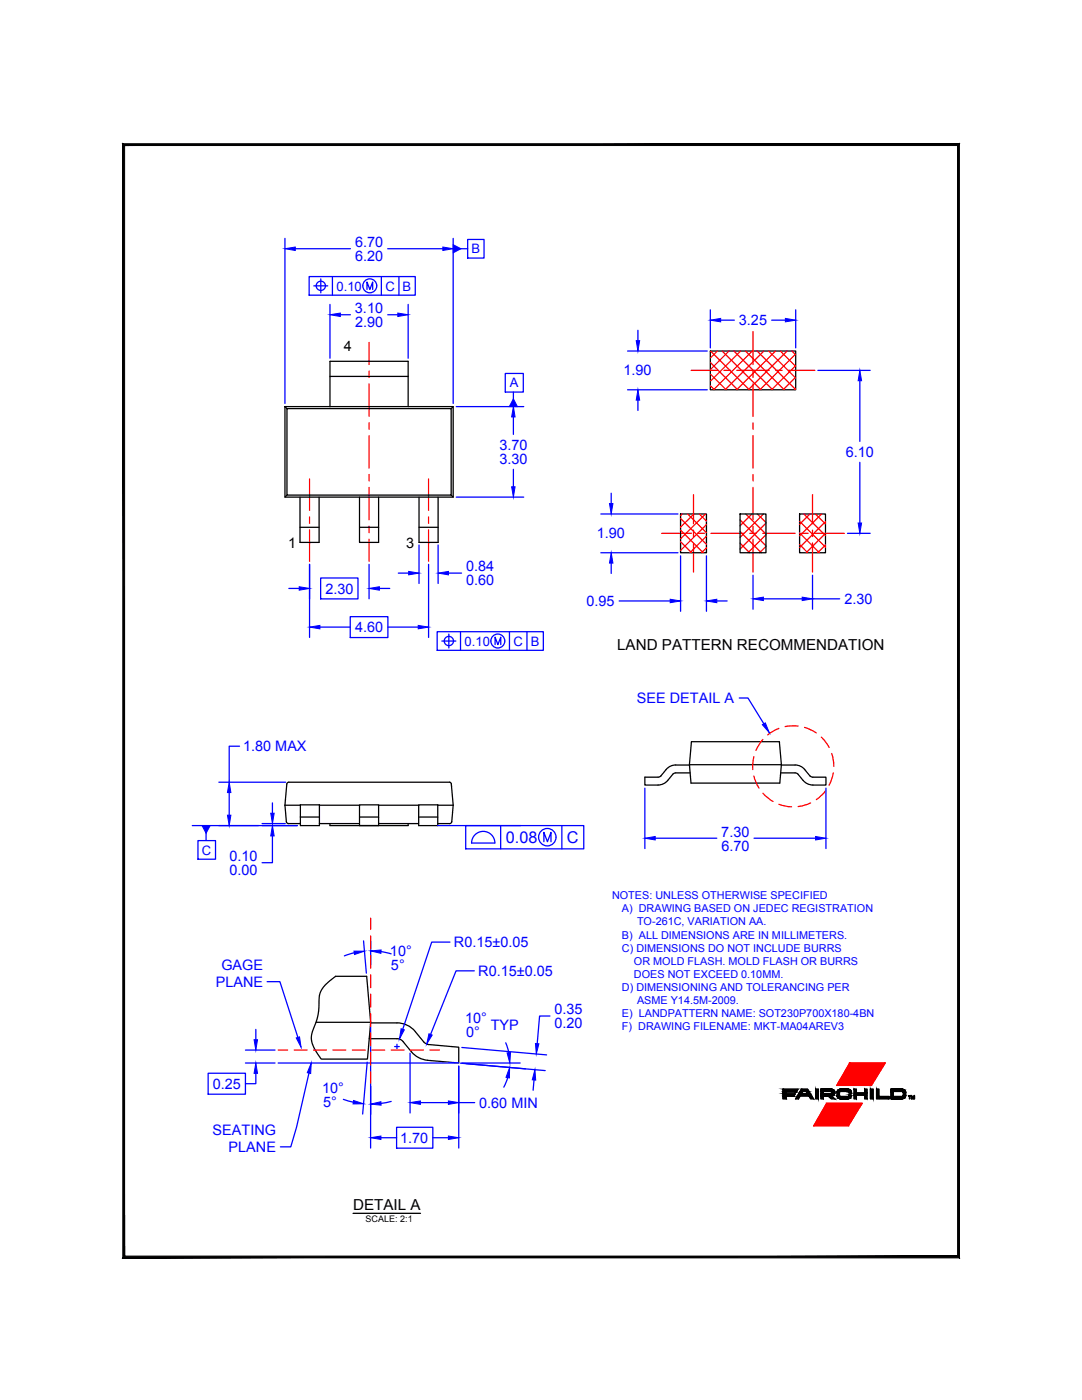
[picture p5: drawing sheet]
<svg xmlns="http://www.w3.org/2000/svg" width="216mm" height="279mm" viewBox="0 0 216 279" stroke-linecap="round" stroke-linejoin="round" font-family="sans-serif">
<!-- layer: object -->
<g fill="none" stroke="#000" stroke-width=".25">
<path d="M65.8 75.1h15.6M141.7 70.1h17.1v7.7h-17.1zM56.9 81.1h33.5v18.1h-33.5zM56.9 81.1l.4 .4h32.7v17.3h-32.7v-17.3M57.3 98.8l-.4 .4M59.9 99.2v9h3.8v-9M65.8 81.1v-9h15.6v9M71.7 99.2v9h3.8v-9M83.6 99.2v9h3.8v-9M90 98.8l.4 .4M90.4 81.1l-.4 .4M59.9 105.2h3.8"/>
<path d="M71.7 105.2h3.8M83.6 105.2h3.8M135.8 102.6h5.2v7.7h-5.2zM147.7 102.6h5.1v7.7h-5.1zM159.5 102.6h5.2v7.7h-5.2zM57.2 156.5l-.3 4.2M89.7 156.1h-32.1l-.4 .4M89.7 156.1l.4 .4M90.1 156.5l.3 4.2M131.9 154.8l-.6 .3h-2.6v1.6h2.6a2.49 2.49 0 0 0 1.9-.9M134.8 152.7h2.8M134.8 152.7a2.49 2.49 0 0 0-1.9 .9l-1 1.2"/>
<path d="M137.6 152.6h18.3l-.3 3.7h-17.7zM137.6 152.6l.4-4.6h17.5l.4 4.6M137.7 154.2l-3.1 .1-.4 .2-1 1.3M155.8 154.2l3.1 .1 .4 .2 1 1.3M155.9 152.7h2.7M158.7 152.7a2.49 2.49 0 0 1 1.9 .9l1 1.2M161.6 154.8l.6 .3h2.6v1.6h-2.6a2.49 2.49 0 0 1-1.9-.9M56.9 160.7l.3 3.5 .3 .2h2.4M56.9 160.7h3M59.9 160.6h3.8v4.2h-3.8zM59.9 163.1h3.8M63.7 164.4h8"/>
<path d="M63.7 160.7h8M65.8 164.4v.4h15.6v-.4M71.7 164.8v-4.2h3.8v4.2M71.7 163.1h3.8M75.5 164.4h8M75.5 160.7h8M83.5 160.6h3.8v4.2h-3.8zM83.5 163.1h3.8M87.3 160.7h3.1M90.4 160.7l-.3 3.5-.4 .2h-2.4M64.9 196.6l2.1-1.8h6.2l.8 9.2-.7 7.4h-9.2l-.4-.6a5.9 5.9 0 0 1-1.5-4.2l.2-.8a14.5 14.5 0 0 0 1.3-7l.5-1.3zM63.1 204h10.9"/>
<path d="M73.7 207.3h5.5M73.9 204.1h5.3a4.6 4.6 0 0 1 3.7 1.8l1.6 2 .8 .5 6.2 .6v3.1l-6.2-.5a4.7 4.7 0 0 1-3.2-1.7l-1.7-2a1.57 1.57 0 0 0-1.2-.6M156.2 217.4h3.1l-.4 .5h-2v.4h1.8l-.3 .5h-1.5v.5h-.7zM159.9 217.4h1.3l1.1 1.9h-.6l-.3-.6h-1.7l-.4 .6h-.5zM160.2 217.8h.7l.2 .5h-1.2zM162.8 217.4h.5v1.9h-.5zM164.3 217.8h1.6l.2 .3-.2 .2h-1.6zM165.9 217.4h-2.1v1.9h.5v-.6h.9l.7 .6h.6l-.6-.6 .5-.2 .1-.5M165.9 217.4l.4 .1 .2 .5M167 218v.6M167 218.6l.2 .5 .5 .2M167.5 218v.7l.2 .1"/>
<path d="M167.7 218.8h1.5l.2-.3h.5l-.1 .5-.4 .3h-1.7M167.7 217.8h1.5l.2 .2M167.7 217.4h1.7l.4 .3 .1 .3M167.7 217.8l-.2 .2M167.7 217.4l-.4 .1-.3 .5M169.4 218v.1h.5v-.1M170.4 217.4h.5v.7h1.6v-.7h.5v1.9h-.5v-.7h-1.6v.7h-.5zM173.7 217.4h.5v1.9h-.5zM174.9 217.4h.5v1.4h2v.5h-2.5zM180 217.4h-2.2v1.9h2.2M180 217.8h-1.8v1h1.8M180 217.4l.4 .1 .3 .6"/>
<path d="M180 217.8l.3 .3M180.2 218.1v.5M180.3 218.6l-.3 .2M180.7 218.1l-.1 .8-.6 .4M181.3 218.7h.4h-.2v.6v-.6zM181.9 218.7l.3 .5 .3-.5v.6l-.1-.5-.2 .5-.3-.5v.5zM70.4 242.2h13.5"/>
</g>
<!-- layer: dimension -->
<g fill="none" stroke="#00f" stroke-width=".25">
<path d="M56.9 47.6v32.9M58.9 49.6h11M61.7 55.2h21.2v3.7h-21.2zM62.6 57h2.8M64 55.7v2.7M66.3 55.2v3.7M73.2 57.8v-1.5l.6 1.5 .6-1.5v1.5M76.1 55.2v3.7M77.4 49.6h11M79.6 55.2v3.7M90.4 47.6v32.9M90.4 49.6h2.9"/>
<path d="M93.3 47.8h3.3v3.7h-3.3zM65.8 60.8v10.7M67.9 62.8h2M77.4 62.8h2M81.4 60.8v10.7M100.8 74.5h3.6v3.7h-3.6zM102.4 78.2v2.9M125.2 77.8h15.9M125.2 70.1h15.9M127.3 65.9v2.1M127.3 79.9v2M141.7 61.8v7.6"/>
<path d="M143.8 63.9h2.7M154 63.9h2.7M158.8 61.8v7.6M163.2 73.9h10.4M171.6 76v12.1M91 99.2h13.5M91 81.1h13.5M102.4 83.2v3.5M102.4 93.7v3.4M122 98.4v2.1M171.6 92.3v12.1M57.6 117.4h2.1"/>
<path d="M61.8 112.6v14.6M64 115.4h7.4v4.1h-7.4zM73.6 112.6v6.9M75.7 117.4h2.1M79.5 114.4h2M83.6 108.8v7.6M85.5 112.6v14.6M87.4 108.8v7.6M89.5 114.4h2.6M119.9 110.3h15.4M119.9 102.6h15.4M122 112.4v2"/>
<path d="M123.5 119.9h10.2M135.8 110.9v11.1M141 110.9v11.1M143 119.9h2.1M150.3 114.8v6.8M152.3 119.5h7.8M162.1 114.8v6.8M162.1 119.5h5.4M169.1 106.4h4.5M63.8 125.2h6.1M69.9 123.1h7.5v4.1h-7.5zM77.4 125.2h6.1"/>
<path d="M87.2 126.1h21.2v3.7h-21.2zM88.2 127.9h2.8M89.6 126.5v2.8M91.9 126.1v3.7M98.8 128.6v-1.4l.5 1.4 .6-1.4v1.4M101.7 126.1v3.7M105.1 126.1v3.7M147.5 139.3h1.7l3.2 5.1M43.7 156.1h13.3M45.7 158.2v4.5M47.8 148.9h-2.1v7.2M128.7 157.3v12"/>
<path d="M164.8 157.3v12M38.4 164.8h20.9M39.5 167.8h3.5v3.7h-3.5zM41.1 164.8v2.9M52.3 164.4h4.6M54.4 166.8v5.4h-2.1M54.4 160.2v2.1M87.3 164.8h16.6M92.9 164.8h23.6v4.6h-23.6zM95 166.4a2.32 2.32 0 0 1 2.4-.3 2.32 2.32 0 0 1 1.3 2.1h-4.6a2.32 2.32 0 0 1 .9-1.8zM99.9 164.8v4.6M108.5 168v-1.9l.7 1.9 .7-1.9v1.9"/>
<path d="M112.1 164.8v4.6M130.7 167.3h12.3M150.5 167.3h12.2M53.3 195.9h2.6l3.5 11.1M70.7 190.1l-2 .7M72.5 187.8l.6 6.4M74 187.7v4.9M76 189.9l2 .5M89.8 188h-3.7l-5.7 17.4M94.6 193.8h-3.6l-5.1 12.6M41.5 214.2h7.5v4.2h-7.5zM49 212.1h5.9"/>
<path d="M49 209.6h5.9M51 214.2v2.1h-2M51 205.4v2.1M55.5 212.1h36M61.7 214.2l-2.5 10.7-1.2 4h-2.1M68.5 219.4l2 .6M73.3 212l-.9 10.3M73.9 204.8v24.3M74 216.8v5.6M78.1 219.8l-2.1 .4M78.7 208.9h1M79.2 208.4v.9"/>
<path d="M81.8 210.2v11.9M91.5 212.8v16.3M91.9 212.2l16.9 1.5M92.2 212.1h11.6M92.2 209l16.9 1.5M100.9 208.1l.6 2M101.3 215.1l-.8 1.9M106.6 215.5l-.2 2.1M109.7 202.8h-2l-.5 5.5M76 227.1h3.1M79.1 225h7.3v4.1h-7.3zM83.9 220.1h5.6"/>
<path d="M86.4 227.1h3.1M91.5 220.1h3.2"/>
<circle cx="64" cy="57" r=".93"/>
<circle cx="73.8" cy="57" r="1.39"/>
<circle cx="89.6" cy="127.9" r=".93"/>
<circle cx="99.3" cy="127.9" r="1.39"/>
<circle cx="109.2" cy="167.1" r="1.74"/>
</g>
<g fill="#00f" stroke="#00f" stroke-width=".2">
<path d="M65.8 62.8l2.1-.3v.7z"/>
<path d="M79.4 62.5l2 .3-2 .4z"/>
<path d="M56.9 49.6l2-.3v.7z"/>
<path d="M88.4 49.3l2 .3-2 .4z"/>
<path d="M102.1 97.1h.7l-.4 2.1z"/>
<path d="M102.4 81.1l.4 2.1h-.7z"/>
<path d="M81.5 114l2.1 .4-2.1 .3z"/>
<path d="M87.4 114.4l2.1-.4v.7z"/>
<path d="M59.7 117.1l2.1 .3-2.1 .4z"/>
<path d="M73.6 117.4l2.1-.3v.7z"/>
<path d="M61.8 125.2l2-.4v.7z"/>
<path d="M83.5 124.8l2 .4-2 .3z"/>
<path d="M45.4 162.7h.7l-.4 2.1z"/>
<path d="M45.7 156.1l.4 2.1h-.7z"/>
<path d="M171.2 104.4h.7l-.3 2z"/>
<path d="M171.6 73.9l.3 2.1h-.7z"/>
<path d="M150.3 119.5l2-.3v.7z"/>
<path d="M160.1 119.2l2 .3-2 .4z"/>
<path d="M141 119.9l2-.3v.7z"/>
<path d="M133.7 119.6l2.1 .3-2.1 .4z"/>
<path d="M122 110.3l.3 2.1h-.7z"/>
<path d="M121.6 100.5h.7l-.3 2.1z"/>
<path d="M127.3 77.8l.3 2.1h-.6z"/>
<path d="M127 68h.6l-.3 2.1z"/>
<path d="M141.7 63.9l2.1-.4v.7z"/>
<path d="M156.7 63.5l2.1 .4-2.1 .3z"/>
<path d="M128.7 167.3l2-.4v.7z"/>
<path d="M162.7 166.9l2.1 .4-2.1 .3z"/>
<path d="M59.1 207.1l.7-.2 .3 2.1z"/>
<path d="M81.8 220.1l2.1-.4v.7z"/>
<path d="M89.5 219.7l2 .4-2 .3z"/>
<path d="M152.1 144.6l.6-.3 .8 1.9z"/>
<path d="M40.3 164.8h1.6l-.8 1.5z"/>
<path d="M62.1 212.1l-.1 2.1-.7-.1z"/>
<path d="M101.7 213l-.1 2.1-.6-.1z"/>
<path d="M101.2 210.1h.7l-.2 2z"/>
<path d="M90.4 48.8l1.6 .8-1.6 .9z"/>
<path d="M102.4 79.6l.8 1.5h-1.6z"/>
<path d="M54 162.3h.7l-.3 2.1z"/>
<path d="M54.4 164.8l.3 2h-.7z"/>
<path d="M50.7 207.5h.7l-.4 2.1z"/>
<path d="M51 212.1l.4 2.1h-.7z"/>
<path d="M80 205.3l.7 .2-1 1.9z"/>
<path d="M85.6 206.3l.6 .3-1.1 1.8z"/>
<path d="M89.5 226.7l2 .4-2 .3z"/>
<path d="M73.9 227.1l2.1-.4v.7z"/>
<path d="M74 189.8l2-.2v.7z"/>
<path d="M70.6 189.8h2.1l-2 .7z"/>
<path d="M70.6 219.6l1.9 .7h-2.1z"/>
<path d="M74 220.3l2-.4v.7z"/>
<path d="M106.7 213.5l.2 2.1-.7-.1z"/>
<path d="M106.8 208.3h.7l-.5 2z"/>
</g>
<g fill="none" stroke="#f00" stroke-width=".25">
<path d="M73.6 68.3v4.5M73.6 74v1.3M73.6 76.6v6.5M137.9 73.9h5.3M144.4 73.9h1.3M147 73.9h6.5M150.3 66.2v6.6M150.3 74v1.3M150.3 76.6v6.5M154.8 73.9h1.3M157.4 73.9h5.2M61.8 95.6v6.3"/>
<path d="M73.6 84.4v1.3M73.6 87v6.4M73.6 94.7v1.3M73.6 97.3v6.4M85.5 95.6v6.3M138.4 98.7v5.8M150.3 84.4v1.3M150.3 87v6.4M150.3 94.7v1.3M150.3 97.3v6.4M162.1 98.7v5.8M61.8 103.2v1.3"/>
<path d="M61.8 105.7v6.3M73.6 105v1.3M73.6 107.6v4.4M85.5 103.2v1.3M85.5 105.7v6.3M132 106.4h6M138.4 105.8v1.3M138.4 108.4v5.8M139.3 106.4h1.3M141.9 106.4h6.4M149.6 106.4h1.3M150.3 105v1.3"/>
<path d="M150.3 107.6v6.6M152.2 106.4h6.4M159.9 106.4h1.3M162.1 105.8v1.3M162.1 108.4v5.8M162.5 106.4h6M150.4 151l-.2 1.5v1.1M150.4 154.9l.3 1 .7 1.4M152.2 147.6l-.9 1.2-.5 1M152.2 158.3l.8 .7 1.2 .9M155.4 145.4l-.9 .4-1.3 .9M159.3 144.9l-1.1-.1-1.5 .2"/>
<path d="M160.5 145.2l1.5 .5 .9 .6M163.9 147.1l.7 .8 .8 1.3M164.8 157.8l-.7 .8-1.2 1M166 150.4l.2 1 .2 1.5M166.3 154.2l-.3 1.1-.6 1.4M155.4 160.5l1.5 .4 1.1 .1M161.8 160.2l-1 .4-1.5 .4M74 183.2v2.3M74 186.8v2.6M74 190.7v2.5M74 194.5v2.6M74 198.4v2.6"/>
<path d="M55.5 209.6h1.9M58.7 209.6h2.6M62.6 209.6h2.5M66.4 209.6h2.6M70.3 209.6h2.6M74 202.3v2.6M74 206.1v2.6M74 210v2.6M74 213.9v2.2M74.2 209.6h2.6M78 209.6h2.6M81.9 209.6h2.6"/>
<path d="M85.8 209.6h1.9"/>
</g>
<!-- layer: object -->
<g fill="none" stroke="#f00" stroke-width=".25">
<path d="M141.8 72.4l5.4 5.4M141.8 70.1l7.7 7.7M141.8 77l.8 .8M141.8 74.7l3.1 3.1M143.1 70.1l-1.3 1.3M144.1 70.1l7.7 7.7M145.5 70.1l-3.7 3.6M146.4 70.1l7.8 7.7M147.8 70.1l-6 5.9M148.7 70.1l7.8 7.7M150.1 70.1l-7.7 7.7M151.1 70.1l7.6 7.6"/>
<path d="M152.4 70.1l-7.7 7.7M153.4 70.1l5.3 5.3M154.7 70.1l-7.7 7.7M155.7 70.1l3 3M157.1 70.1l-7.8 7.7M158 70.1l.7 .7M158.7 70.7l-7.1 7.1M158.7 73l-4.7 4.8M158.7 75.3l-2.4 2.5M158.7 77.7l-.1 .1M135.8 108.1l2.2 2.2M135.8 105.8l4.5 4.5"/>
<path d="M135.8 103.5l5.2 5.1M136.1 102.6l-.3 .3M137.2 102.6l3.8 3.7M138.4 102.6l-2.6 2.6M139.5 102.6l1.5 1.4M140.8 102.6l-5 4.9M141 104.7l-5.2 5.1M141 107l-3.3 3.3M141 109.3l-1 1M147.7 106.1l4.2 4.2M147.7 103.8l5.1 5.1M147.7 108.4l1.9 1.9"/>
<path d="M147.7 102.6h.1M148.8 102.6l4 4M150 102.6l-2.3 2.3M151.1 102.6l1.7 1.7M152.4 102.6l-4.7 4.7M152.8 104.4l-5.1 5.2M152.8 106.7l-3.6 3.6M152.8 109l-1.2 1.3M159.5 108.7l1.7 1.6M159.5 106.4l4 3.9M159.5 104l5.2 5.2M160.4 102.6l4.3 4.3"/>
<path d="M161.6 102.6l-2.1 2.1M162.7 102.6l2 2M163.9 102.6l-4.4 4.4M164.7 104.1l-5.2 5.2M164.7 106.4l-3.9 3.9M164.7 108.8l-1.5 1.5M169.5 212.1h7.1l-2.7 4.5h-6.9zM165 220.2h7l-2.7 4.5h-6.9z"/>
</g>
<g fill="#000" stroke="#000" stroke-width=".2">
<path d="M166 218.3h.5z"/>
<path d="M24.5 28.7l.4 .3 166.5-.3zM24.9 29l166.5-.3-.3 .3zM191.4 28.7l-.3 .3 .3 222zM191.1 29l.3 222-.3-.3zM24.5 251h166.9l-.3-.3zM24.5 251l.4-.3h166.2zM24.5 28.7v222.3l.4-.3zM24.5 28.7l.4 .3v221.7z"/>
<path d="M156.2 217.9l.7 .4v-.4zM156.2 217.9l.7 .4h-.7z"/>
<path d="M156.2 218.8l.7 .5v-.5zM156.2 218.8l.7 .5h-.7z"/>
<path d="M156.2 218.3l2.2 .5 .3-.5zM156.2 218.3l2.2 .5h-2.2z"/>
<path d="M156.2 217.4l2.7 .5 .4-.5zM156.2 217.4l2.7 .5h-2.7z"/>
<path d="M159.1 218.7l.2 .6 .4-.6zM159.1 218.7l.2 .6h-.5z"/>
<path d="M159.6 217.8l.3 .5 .3-.5zM159.6 217.8l.3 .5h-.5z"/>
<path d="M159.9 217.4l1.5 .4-.2-.4zM159.9 217.4l1.5 .4h-1.8z"/>
<path d="M160.9 217.8l.8 .5-.3-.5zM160.9 217.8l.8 .5h-.6z"/>
<path d="M159.4 218.3l2.6 .4-.3-.4zM159.4 218.3l2.6 .4h-2.9z"/>
<path d="M161.4 218.7l.9 .6-.3-.6zM161.4 218.7l.9 .6h-.6z"/>
<path d="M162.8 217.4l.5 1.9v-1.9zM162.8 217.4l.5 1.9h-.5z"/>
<path d="M163.8 217.8l.5 .5v-.5zM163.8 217.8l.5 .5h-.5z"/>
<path d="M163.8 218.7l.5 .6v-.6zM163.8 218.7l.5 .6h-.5z"/>
<path d="M163.8 217.4h2.2zM163.8 217.4h2.2z"/>
<path d="M165.2 218.7l1.3 .6-.6-.6zM165.2 218.7l1.3 .6h-.6z"/>
<path d="M163.8 217.4h2.3zM163.8 217.4h2.3z"/>
<path d="M163.8 218.7h2.2zM163.8 218.7h2.1z"/>
<path d="M163.8 217.4h2.4zM163.8 217.4h2.4z"/>
<path d="M163.8 218.7h2.3zM163.8 218.7h2.2z"/>
<path d="M163.8 218.7h2.4zM163.8 218.7h2.3z"/>
<path d="M163.8 217.4l2.5 .1zM163.8 217.4l2.5 .1z"/>
<path d="M163.8 218.6h2.5zM163.8 218.6l2.4 .1z"/>
<path d="M163.8 217.5l2.6 .1zM163.8 217.5l2.6 .1z"/>
<path d="M163.8 218.5h2.6zM163.8 218.5l2.5 .1z"/>
<path d="M163.8 217.6l2.7 .1zM163.8 217.6l2.7 .1z"/>
<path d="M163.8 218.5h2.6zM163.8 218.5h2.6z"/>
<path d="M163.8 217.7h2.7zM163.8 217.7h2.7z"/>
<path d="M163.8 218.4h2.7zM163.8 218.4l2.6 .1z"/>
<path d="M163.8 217.7l2.7 .1zM163.8 217.7l2.7 .1z"/>
<path d="M163.8 218.3h2.7zM163.8 218.3l2.7 .1z"/>
<path d="M163.8 217.8h2.7zM163.8 217.8h2.7z"/>
<path d="M166 218.3h.5zM165.9 218.3h.6z"/>
<path d="M163.8 218.3h2.7zM163.8 218.3h2.7z"/>
<path d="M165.9 217.8h.6zM165.9 217.8h.6z"/>
<path d="M166 217.8h.5zM166 217.8h.5z"/>
<path d="M166 217.8l.5 .1zM166 217.8l.5 .1z"/>
<path d="M166 217.9h.5zM166 217.9h.5z"/>
<path d="M166 217.9h.5zM166 217.9h.5z"/>
<path d="M166 217.9h.5zM166 217.9h.5zM166 217.9h.5zM166 217.9h.5z"/>
<path d="M166.1 218.2h.4zM166.1 218.2h.4z"/>
<path d="M166 218.2h.5zM166 218.2h.5z"/>
<path d="M166 218.2h.5zM166 218.2h.5z"/>
<path d="M166 218.2h.5zM166 218.2h.5z"/>
<path d="M166 218.2h.5zM166 218.2l.5 .1zM166 218.3h.5z"/>
<path d="M166 217.9h.5zM166 217.9h.5z"/>
<path d="M166.1 217.9h.4zM166.1 217.9h.4z"/>
<path d="M166.1 217.9l.4 .1zM166.1 217.9l.4 .1z"/>
<path d="M166.1 218l.4 .1v-.1zM166.1 218l.4 .1h-.4z"/>
<path d="M166.1 218.1h.4zM166.1 218.1h.4z"/>
<path d="M166.1 218.1l.4 .1zM166.1 218.1l.4 .1z"/>
<path d="M166.1 218.2h.4zM166.1 218.2h.4z"/>
<path d="M167 218h.5zM167 218h.5z"/>
<path d="M167 218l.5 .6v-.6zM167 218l.5 .6h-.5z"/>
<path d="M167 218.6l.5 .1zM167 218.6l.5 .1z"/>
<path d="M167 218.7h.5zM167 218.7h.5z"/>
<path d="M167 218.7h.5zM167 218.7h.5z"/>
<path d="M167 217.9h.5zM167 217.9l.5 .1z"/>
<path d="M167 218.7l.5 .1zM167 218.7l.5 .1z"/>
<path d="M167 217.9h.5zM167 217.9h.5z"/>
<path d="M167 218.8h.5zM167 218.8h.5z"/>
<path d="M167 217.9h.5zM167 217.9h.5z"/>
<path d="M167.1 217.9h.5zM167.1 217.9h.4z"/>
<path d="M167.1 218.8h.5zM167.1 218.8h.5z"/>
<path d="M167.1 218.8h.5zM167.1 218.8h.5z"/>
<path d="M167.1 217.9h.5zM167.1 217.9h.5z"/>
<path d="M167.1 218.8h.5zM167.1 218.8h.5z"/>
<path d="M167.1 217.9h.5zM167.1 217.9h.5z"/>
<path d="M167.1 218.8h.5zM167.1 218.8h.5z"/>
<path d="M167.1 217.8h.5zM167.1 217.8l.5 .1z"/>
<path d="M167.1 218.8h.6zM167.1 218.8h.6z"/>
<path d="M167.1 217.8h.6zM167.1 217.8h.6z"/>
<path d="M167.1 217.8h.6zM167.1 217.8h.5z"/>
<path d="M167.1 218.8h.6zM167.1 218.8h.6z"/>
<path d="M167.7 217.4h1.6zM167.6 217.4h1.7z"/>
<path d="M167.6 217.4h1.8zM167.5 217.4h1.9z"/>
<path d="M167.6 219.3h1.7zM167.6 219.3h1.6z"/>
<path d="M167.5 219.3h1.9zM167.5 219.3h1.8z"/>
<path d="M167.5 217.4h2zM167.4 217.4h2.1z"/>
<path d="M167.4 219.2h2.1zM167.4 219.2l2 .1z"/>
<path d="M167.4 217.4l2.2 .1zM167.3 217.5h2.3z"/>
<path d="M167.3 219.2h2.3zM167.3 219.2h2.2z"/>
<path d="M167.3 217.5l2.4 .1zM167.3 217.5l2.4 .1h-2.5z"/>
<path d="M167.2 219.1h2.5zM167.2 219.1l2.4 .1z"/>
<path d="M167.2 217.6l2.6 .1zM167.2 217.6l2.6 .1h-2.7z"/>
<path d="M167.1 219h2.6zM167.1 219l2.6 .1z"/>
<path d="M167.1 217.7l2.7 .1v-.1zM167.1 217.7l2.7 .1h-2.7z"/>
<path d="M167.1 218.9l2.6 .1 .1-.1zM167.1 218.9l2.6 .1h-2.6z"/>
<path d="M167.1 217.8h2.7zM167.1 217.8h2.7z"/>
<path d="M169.2 217.8h.6zM169.2 217.8h.6z"/>
<path d="M169.2 217.8h.6zM169.2 217.8h.6z"/>
<path d="M169.3 217.8l.5 .1zM169.3 217.8l.5 .1z"/>
<path d="M169.3 217.9h.5zM169.3 217.9h.5z"/>
<path d="M169.3 218.8h.5zM169.3 218.8h.5z"/>
<path d="M169.3 218.8h.5zM169.2 218.8h.6z"/>
<path d="M169.2 218.8h.6zM169.2 218.8h.6z"/>
<path d="M167.1 218.8h2.7zM167.1 218.8l2.7 .1z"/>
<path d="M169.3 217.9h.5zM169.3 217.9h.5z"/>
<path d="M169.3 217.9h.6zM169.3 217.9h.6z"/>
<path d="M169.3 218.8h.5zM169.3 218.8h.5z"/>
<path d="M169.3 218.8h.5zM169.3 218.8h.5z"/>
<path d="M169.3 217.9h.6zM169.3 217.9h.6z"/>
<path d="M169.4 217.9h.5zM169.4 217.9h.5z"/>
<path d="M169.4 217.9l.5 .1zM169.4 217.9l.5 .1z"/>
<path d="M169.4 218h.5zM169.4 218h.5z"/>
<path d="M169.4 218.7h.5zM169.4 218.7h.5z"/>
<path d="M169.4 218.7h.5zM169.4 218.7h.5z"/>
<path d="M169.4 218.7l.5 .1zM169.4 218.7l.5 .1z"/>
<path d="M169.3 218.8h.6zM169.3 218.8h.5z"/>
<path d="M169.4 218l.5 .1v-.1zM169.4 218l.5 .1h-.5z"/>
<path d="M169.4 218.5l.5 .1v-.1zM169.4 218.5l.5 .1h-.5z"/>
<path d="M169.4 218.6h.5zM169.4 218.6l.5 .1z"/>
<path d="M170.4 217.4l.5 .7v-.7zM170.4 217.4l.5 .7h-.5z"/>
<path d="M170.4 218.6l.5 .7v-.7zM170.4 218.6l.5 .7h-.5z"/>
<path d="M172.5 217.4l.5 .7v-.7zM172.5 217.4l.5 .7h-.5z"/>
<path d="M170.4 218.1l2.6 .5v-.5zM170.4 218.1l2.6 .5h-2.6z"/>
<path d="M172.5 218.6l.5 .7v-.7zM172.5 218.6l.5 .7h-.5z"/>
<path d="M173.7 217.4l.5 1.9v-1.9zM173.7 217.4l.5 1.9h-.5z"/>
<path d="M174.9 217.4l.5 1.4v-1.4zM174.9 217.4l.5 1.4h-.5z"/>
<path d="M174.9 218.8l2.5 .5v-.5zM174.9 218.8l2.5 .5h-2.5z"/>
<path d="M177.8 217.8l.4 1v-1zM177.8 217.8l.4 1h-.4z"/>
<path d="M177.8 217.4h2.3zM177.8 217.4h2.3z"/>
<path d="M177.8 217.4h2.5zM177.8 217.4h2.5z"/>
<path d="M177.8 219.3h2.3zM177.8 219.3h2.2z"/>
<path d="M177.8 217.4l2.6 .1zM177.8 217.4l2.6 .1z"/>
<path d="M177.8 219.2h2.5zM177.8 219.2l2.3 .1z"/>
<path d="M177.8 217.5l2.7 .1zM177.8 217.5l2.7 .1z"/>
<path d="M177.8 219.2h2.6zM177.8 219.2h2.5z"/>
<path d="M177.8 217.6l2.8 .1-.1-.1zM177.8 217.6l2.8 .1h-2.8z"/>
<path d="M177.8 219.1h2.7zM177.8 219.1l2.6 .1z"/>
<path d="M177.8 219h2.8zM177.8 219l2.7 .1z"/>
<path d="M177.8 217.7l2.8 .1zM177.8 217.7l2.8 .1z"/>
<path d="M177.8 217.8h2.9zM177.8 217.8h2.9z"/>
<path d="M177.8 218.9h2.8zM177.8 218.9l2.8 .1z"/>
<path d="M180 217.8h.7zM180 217.8h.7z"/>
<path d="M180 217.8l.7 .1zM180 217.8l.7 .1z"/>
<path d="M180.1 217.9h.6zM180.1 217.9h.6z"/>
<path d="M180.1 218.8h.6zM180 218.8h.7z"/>
<path d="M180 218.8h.7zM180 218.8h.7z"/>
<path d="M177.8 218.8h2.9zM177.8 218.8l2.8 .1z"/>
<path d="M180.1 217.9h.6zM180.1 217.9h.6z"/>
<path d="M180.1 217.9h.6zM180.1 217.9h.6z"/>
<path d="M180.1 218.8h.6zM180.1 218.8h.6z"/>
<path d="M180.1 218.8h.6zM180.1 218.8h.6z"/>
<path d="M180.2 217.9h.5zM180.2 217.9h.5z"/>
<path d="M180.2 217.9l.5 .1zM180.2 217.9l.5 .1zM180.2 218h.5zM180.2 218h.5z"/>
<path d="M180.2 218.7l.5 .1zM180.2 218.7l.5 .1z"/>
<path d="M180.2 218.8h.5zM180.1 218.8h.6z"/>
<path d="M180.2 218h.5zM180.2 218h.5z"/>
<path d="M180.2 218h.5zM180.2 218h.5z"/>
<path d="M180.2 218.7h.5zM180.2 218.7h.5zM180.2 218.7h.5zM180.2 218.7h.5z"/>
<path d="M180.2 218.7h.5zM180.2 218.7h.5z"/>
<path d="M180.2 218l.5 .1zM180.2 218l.5 .1z"/>
<path d="M180.2 218.1l.5 .5v-.5zM180.2 218.1l.5 .5h-.5z"/>
<path d="M180.2 218.6h.5zM180.2 218.6h.5z"/>
<path d="M180.2 218.6h.5zM180.2 218.6l.5 .1z"/>
<path d="M181.5 218.7v.6zM181.5 218.7v.6z"/>
<path d="M181.3 218.7h.4zM181.3 218.7h.4z"/>
<path d="M181.9 218.7l.1 .1zM181.9 218.7l.1 .1z"/>
<path d="M181.9 218.8v.5zM181.9 218.8v.5z"/>
<path d="M181.9 218.8l.3 .4zM181.9 218.8l.3 .4z"/>
<path d="M182.1 219.2h.1zM182.1 219.2l.1 .1z"/>
<path d="M182.4 218.8l-.2 .4zM182.4 218.8l-.2 .4z"/>
<path d="M182.4 218.7l.1 .1zM182.4 218.7l.1 .1h-.1z"/>
<path d="M182.4 218.8l.1 .5zM182.4 218.8l.1 .5z"/>
</g>
<g fill="#f00" stroke="#f00" stroke-width=".2">
<path d="M169.5 212.1l4.4 4.5 2.7-4.5zM169.5 212.1l4.4 4.5h-6.9z"/>
<path d="M165 220.2l4.3 4.5 2.7-4.5zM165 220.2l4.3 4.5h-6.9z"/>
</g>
<g font-size="3.2" fill="#00f">
<text x="100.9" y="168.2">0.08</text>
<text x="113.1" y="168.2">C</text>
</g>
<g font-size="3">
<text x="123.2" y="129.8">LAND PATTERN RECOMMENDATION</text>
<text x="70.4" y="241.5">DETAIL A</text>
</g>
<g font-size="2.9" fill="#00f">
<text x="70.8" y="49.3">6.70</text>
<text x="70.8" y="52.1">6.20</text>
<text x="70.8" y="62.5">3.10</text>
<text x="70.9" y="65.3">2.90</text>
<text x="147.4" y="64.9">3.25</text>
<text x="124.4" y="74.9">1.90</text>
<text x="99.6" y="89.8">3.70</text>
<text x="99.6" y="92.6">3.30</text>
<text x="168.8" y="91.2">6.10</text>
<text x="119.1" y="107.5">1.90</text>
<text x="64.9" y="118.5">2.30</text>
<text x="93" y="114">0.84</text>
<text x="93" y="116.8">0.60</text>
<text x="117" y="120.9">0.95</text>
<text x="168.5" y="120.5">2.30</text>
<text x="70.9" y="126.2">4.60</text>
<text x="127.1" y="140.3">SEE DETAIL A</text>
<text x="48.5" y="149.9">1.80 MAX</text>
<text x="143.9" y="166.9">7.30</text>
<text x="45.8" y="171.8">0.10</text>
<text x="143.9" y="169.7">6.70</text>
<text x="45.8" y="174.6">0.00</text>
<text x="77.8" y="190.8">10°</text>
<text x="90.6" y="189">R0.15±0.05</text>
<text x="43" y="196.9">PLANE</text>
<text x="44.2" y="193.5">GAGE</text>
<text x="78" y="193.6">5°</text>
<text x="95.4" y="194.8">R0.15±0.05</text>
<text x="110.7" y="202.4">0.35</text>
<text x="92.8" y="204.1">10°</text>
<text x="93" y="206.9">0°</text>
<text x="97.9" y="205.5">TYP</text>
<text x="110.7" y="205.2">0.20</text>
<text x="42.4" y="217.3">0.25</text>
<text x="64.3" y="218.2">10°</text>
<text x="64.5" y="221">5°</text>
<text x="95.6" y="221.1">0.60 MIN</text>
<text x="42.4" y="226.5">SEATING</text>
<text x="45.6" y="229.9">PLANE</text>
<text x="79.8" y="228.1">1.70</text>
</g>
<g font-size="2.9">
<text x="68.6" y="70.1">4</text>
<text x="57.5" y="109.5">1</text>
<text x="81" y="109.5">3</text>
</g>
<g font-size="2.6" fill="#00f">
<text x="94.1" y="50.6">B</text>
<text x="67.2" y="58">0.10</text>
<text x="76.9" y="58">C</text>
<text x="80.3" y="58">B</text>
<text x="101.8" y="77.3">A</text>
<text x="92.7" y="128.9">0.10</text>
<text x="102.5" y="128.9">C</text>
<text x="105.9" y="128.9">B</text>
<text x="40.3" y="170.5">C</text>
</g>
<g font-size="2.2" fill="#00f">
<text x="122.1" y="179.5">NOTES: UNLESS OTHERWISE SPECIFIED</text>
<text x="124.1" y="182.1">A) DRAWING BASED ON JEDEC REGISTRATION</text>
<text x="127.1" y="184.7">TO-261C, VARIATION AA.</text>
<text x="124.1" y="187.3">B) ALL DIMENSIONS ARE IN MILLIMETERS.</text>
<text x="124.1" y="189.9">C) DIMENSIONS DO NOT INCLUDE BURRS</text>
<text x="124.1" y="197.7">D) DIMENSIONING AND TOLERANCING PER</text>
<text x="126.5" y="192.5">OR MOLD FLASH. MOLD FLASH OR BURRS</text>
<text x="126.5" y="195.1">DOES NOT EXCEED 0.10MM.</text>
<text x="124.1" y="203">E) LANDPATTERN NAME: SOT230P700X180-4BN</text>
<text x="127.1" y="200.3">ASME Y14.5M-2009.</text>
<text x="124.1" y="205.6">F) DRAWING FILENAME: MKT-MA04AREV3</text>
</g>
<text font-size="1.8" x="72.9" y="243.8">SCALE: 2:1</text>
</svg>
